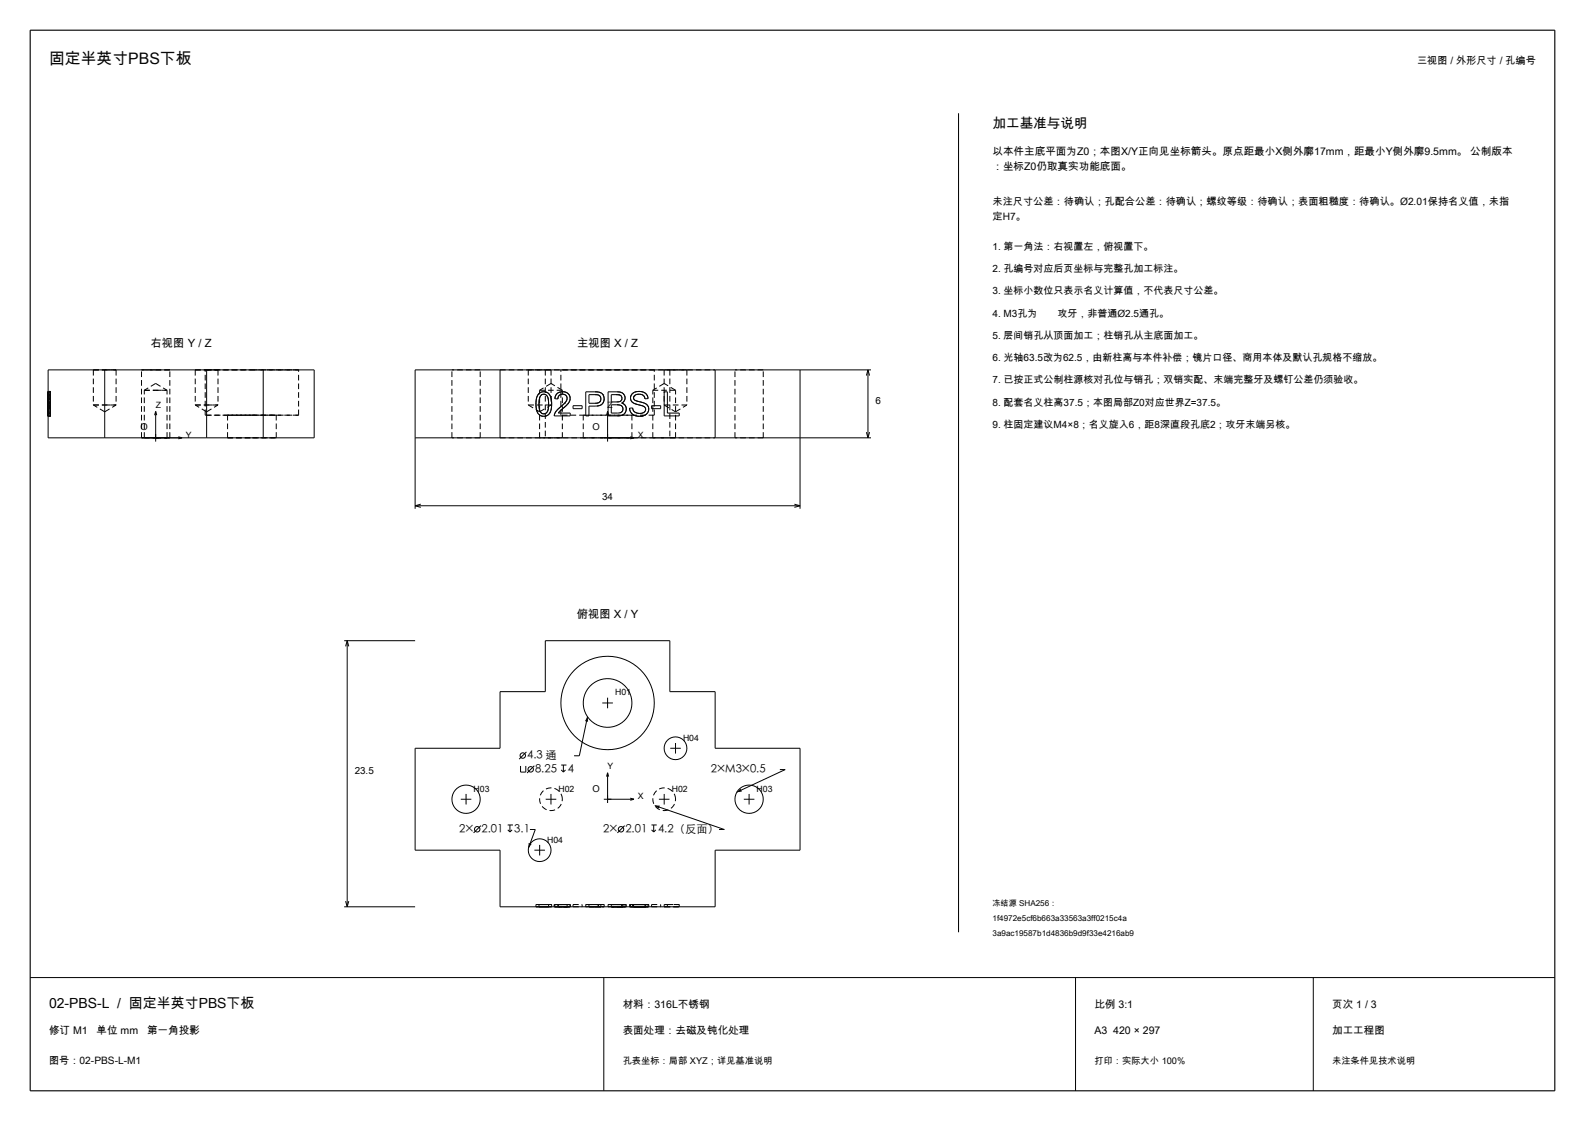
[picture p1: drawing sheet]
<svg xmlns="http://www.w3.org/2000/svg" width="420mm" height="297mm" viewBox="0 0 420 297" stroke-linecap="round" stroke-linejoin="round" font-family="sans-serif">
<path d="M8 8h404v281h-404z" fill="none" stroke="#000" stroke-width=".3"/>
<g fill="none" stroke="#000" stroke-width=".26">
<path d="M254 30v217M12.7 98h70.6v18h-70.6zM27.8 98v18M54.8 98v18M69.7 98v18M132.5 98v18M189.5 98v18M212 98v36.8M230 98v18M230 98l-.4 1.5M230 98l.4 1.5M230.8 98h-120.8v36.8"/>
<path d="M41.2 109v8M41.2 109l-.2 1M41.2 109l.3 1M47.2 115.7l1.1 .3-1.1 .3M110 116h120.8M142 107a2.8 2.8 0 0 0 1.7 3.3h.4M142 107v.3M142 106.7v.3M142.1 107.9l.5 1.6M142.1 105.7v.1M142.2 105.2l-.2 1.8M142.2 105.2v.1"/>
<path d="M142.3 105.1l-.1 .1M142.5 104.6h.1M142.8 107l.1 1.4 .3 .7M142.8 107l.1 1.3 .3 .8M142.8 106.7v.3M142.9 105.6v.2M143.2 109.1l.4 .4 .5 .2M143.2 109.1l.1 .1M143.2 104.9l-.3 .9-.1 1.2M143.2 104.9l-.1 .2M143.3 104.8l-.1 .1M143.8 103.8h-.1"/>
<path d="M143.9 109.6l.2 .1M144 103.8h-.1M144.1 104.4l.5 .2 .4 .3M144.1 104.4l-.9 .5M144.1 104.4l.2 .1M144.1 104.4l-.2 .1M144.2 103.8h.1M144.3 109.6l-.2 .1M144.3 103.8h.1M144.4 110.3h-.3M144.5 110.3h.1M144.9 104.9h.1"/>
<path d="M145 104.9l.3 .8 .1 1.3M145 109.1l-.4 .4-.5 .2M145 104.9l.3 .9 .1 1.2M145 109.1l-.1 .1M145.2 104.1h.1M145.3 109.9l-1.2 .4M145.3 109.9l-.2 .2M145.4 107l-.1 1.3-.3 .8M145.5 104.4l.1 .2M145.6 104.6a1.89 1.89 0 0 0-1.9-.8 1.89 1.89 0 0 0-1.5 1.4M145.6 104.6l.4 .9M145.9 109.1l-.4 .5"/>
<path d="M145.9 105.1h.1M145.9 108.9l-.6 1M146 105.3v.2M146 108.7l-.1 .2M146 105.5l.2 1.5M146 105.5l.1 .2M146.1 108.2v.1M146.1 105.9v.1M146.1 107.8h.1M146.2 106.3v.1M146.2 106.4h.1M146.2 106.7v.2"/>
<path d="M146.2 107l-.3 1.9M146.2 107v.3M146.9 110v.2M147 105.6l.8 .1M147 105.4v.2M147.2 109.3l-.1 .1M147.2 104.8v.2M147.5 108.8l-.5 .8-.1 .6M147.5 108.8l-.3 .4M147.6 108.7l-.1 .1M147.6 104.3l-.4 .5-.2 .8M147.6 104.3l-.2 .2"/>
<path d="M147.9 105.2l-.1 .5M147.9 108.3v.1M148.1 104l-.5 .3M148.1 109.3l-.1 .1M148.2 104.8l-.4 .9M148.3 109l-.3 .4h3.1v.8h-4.2M148.3 109l-.1 .1M148.4 108.9l-.1 .1M148.4 104.6l-.2 .2M148.5 107.8l-1 1M148.5 107.8l-.1 .1M148.7 107.7l-.2 .1"/>
<path d="M148.8 108.6h-.1M148.9 103.8l-.4 .1M149.1 104.4l-.9 .4M149.1 104.4l.8 .4M149.1 104.4l-.4 .1M149.1 103.8l.8 .1 .6 .4M149.1 103.8l-.8 .1-.7 .4M149.1 103.8h-.2M149.1 103.8h.2M149.2 108.2l-.9 .8M149.2 108.2l-.1 .1M149.4 107.1l-.1 .1"/>
<path d="M149.4 104.5h.1M149.6 106.8h.1M149.7 107.7l-.4 .4M149.8 104.6l.1 .2M149.9 106.5l-1.4 1.3M149.9 106.5l-.1 .1M149.9 104.8l.4 .7M150.1 106.2l-.2 .3M150.1 104.9l.2 .4M150.1 107.4h.1M150.3 105.5l-.4 1M150.3 105.5l-.1 .3"/>
<path d="M150.3 104.1l.2 .2M150.4 107.1l-1.2 1.1M150.4 107.1l-.1 .1M150.5 104.3l.6 .9-.2 1.1M150.7 104.5l.4 .9M150.8 106.6l-.1 .1M150.9 106.3l-.5 .8M151 106.1l-.1 .2M151.8 107.5h2.5v.8h-2.5zM157.6 103.8h-2.4v6.4h.9v-2.6a5.4 5.4 0 0 0 3.3-.4l.2-.2M157.6 103.8l1 .1M157.6 103.8h.2"/>
<path d="M157.7 104.6h.8M157.7 104.6h-1.6v2.2h1.6M157.7 104.6h.3M158.1 106.8h-.4M158.1 103.8h.3M158.3 104.6h.2M158.5 104.6l.5 .4M158.5 104.6l.2 .1M158.6 103.9l.8 .3M158.6 103.9l.4 .1M158.8 104.8l.2 .2M158.9 106.5l-1.2 .3"/>
<path d="M158.9 106.5l-.2 .2M159 105l.2 .7M159.2 105.9v.2M159.2 105.6v.1M159.2 105.7l-.3 .8M159.2 105.7v.1M159.4 104.2l.5 .6M159.4 104.2l.1 .1M159.7 104.4v.1M159.8 104.6h.1M159.9 104.8l.2 .9M159.9 104.8l.1 .1"/>
<path d="M160 106.3l-.4 .7M160.1 105.4v.3M160.1 105.7l-.1 .7-.4 .6M161 109v8M161 109l-.3 1M161 109l.3 1M163.5 107.2l.9 .2M163.5 107.2h-1.5v2.2h2.1M163.5 107.2l.3 .1M163.5 103.8l1.2 .2M163.5 103.8h-2.4v6.4h2.5M163.5 103.8h.2"/>
<path d="M163.6 104.6h.1M163.6 106.5h-.2M163.7 104.6h.2M163.8 110.2h-.2M163.9 104.6h.1M164 104.6h.1M164.1 104.6h.1M164.1 104.6l.1 .1M164.2 106.4l-.8 .1M164.2 106.4l-.2 .1M164.2 103.9l.5 .1M164.2 110.2h-.1"/>
<path d="M164.2 106.4h.1M164.2 107.3l.2 .1M164.2 104.7l.5 .3M164.2 104.7l-2.2-.1v1.9h1.4M164.2 104.7l.3 .1M164.3 109.4h-.2M164.4 107.4l.5 .3M164.4 106.3h.1M164.6 110.1l-1 .1M164.6 109.2l-.5 .2M164.6 109.2l-.1 .1M164.7 107.5l.1 .1"/>
<path d="M164.7 105l.1 .5M164.7 105l.1 .2M164.7 104l.7 .6M164.7 104l.3 .1M164.8 109.1l-.2 .1M164.8 105.5h.1M164.8 105.5a.84 .84 0 0 1-.6 .9M164.8 105.5v.1M164.9 106.8l.2 .1M164.9 107.7l.2 .6M164.9 107.7l.1 .3M164.9 110l-.3 .1"/>
<path d="M164.9 106.7h.1M165 108.9l-.4 .3M165 108.9l-.1 .1M165 108.7v.2M165.1 108.2v.1M165.1 108.3l-.1 .6M165.1 108.3v.1M165.1 104.3h.1M165.2 104.4l.2 .2M165.3 107.1l.3 .3M165.4 104.6l.2 .8M165.4 104.6l.1 .3"/>
<path d="M165.4 106.2l-.6 .6 .8 .6M165.4 106.2l-.1 .2M165.5 109.6h.1M165.6 105.9l-.2 .3M165.6 105.7v.1M165.6 105.2h.1M165.6 107.4l.4 .9M165.6 105.4l-.2 .8M165.6 105.4v.2M165.8 109.2l-.5 .6-.7 .3M165.8 109.2l-.2 .3M165.9 108.9l-.1 .1"/>
<path d="M166 108.3l-.2 .9M166 108.3l-.1 .3M166.8 108.1h.8l.3 .8M166.8 108.1l.4 1.2M166.8 108.1l.1 .5M167 115.7l1 .3-1 .3M167 109l.1 .1M167.1 109.1l.1 .2M167.1 105.5l.2 .8M167.1 105.5v.3M167.1 105.3v.2M167.2 109.3l.9 .7"/>
<path d="M167.2 109.3l.1 .2M167.2 106.1l.1 .2M167.3 106.3l.7 .5M167.3 104.6l-.2 .9M167.3 104.6l-.1 .2M167.4 109.6l.2 .1M167.6 104.2l-.3 .4M167.6 106.6h.1M167.7 108.3v.1M167.7 106.7l.3 .1M167.7 108.5v.1M167.7 108.6h.1"/>
<path d="M167.8 108.6l.1 .3M167.8 109.9l.3 .1M167.9 105.4l.2 .6M167.9 108.9l.6 .5M167.9 108.9l.1 .1M167.9 105.2v.2M168 106.8l1.2 .4M168 104h-.1M168 104.9h.1M168.1 109.1h.1M168.1 110l1.4 .3M168.1 106l1.3 .4"/>
<path d="M168.1 106l.4 .1M168.2 109.1v.1M168.3 107l.9 .2M168.5 109.4l1 .1 .9-.1M168.5 109.4l.5 .1M168.5 104.6h.1M168.7 110.2h.1M169 104.5h-.2M169.2 107.2l1.1 .4M169.2 107.2l.2 .1M169.3 103.7a2.06 2.06 0 0 1 2.4 1.9M169.3 103.7l-1.2 .2-.8 .7"/>
<path d="M169.3 103.7h.3M169.4 104.4a1.17 1.17 0 0 0-1.5 1M169.4 104.4a1.32 1.32 0 0 1 1.5 1.3M169.4 104.4h.1M169.4 106.4a2.36 2.36 0 0 1 2.5 1.7v.3M169.4 106.4l.4 .1M169.4 110.3h.1M169.6 107.3l.2 .1M170 103.8h.1M170 109.5h-.1M170.3 107.5v.1M170.3 107.6l.6 .3"/>
<path d="M170.4 109.4l-.4 .1M170.4 106.7h.1M170.5 110.2l-.8 .1M170.5 107.6l.1 .1M170.7 104h.1M170.7 109.2v.1M170.7 107.7l.2 .2M170.8 110l-1.3 .3M170.8 105.3l.1 .4M170.9 109l-.5 .4M170.9 109l-.2 .2M170.9 107.9l.2 .6"/>
<path d="M171 109.9l-.2 .1M171 108.9l-.1 .1M171 108.1l.1 .2M171 108.7v.1M171.1 108.3v.2M171.1 108.5l-.2 .5M171.1 104.3h.1M171.3 107.1l.1 .1M171.6 105h.1M171.6 109.3l-.8 .7M171.6 109.3l-.4 .5M171.6 105.1l.1 .1"/>
<path d="M171.7 105.2h.1M171.7 105.3v.3M171.7 105.6l-.8 .1M171.8 109l-.2 .3M171.8 107.8v.1M171.9 108.7h.1M171.9 108.1v.3M171.9 108.4l-.3 .9M171.9 108.4v.2M172.7 107.5h2.4v.8h-2.4zM176 103.8h.8v5.6h3.2v.8h-4zM229.6 114.5l.4 1.5"/>
<path d="M230.4 114.5l-.4 1.5M110 134h102M110 134l1.5 .4M111.5 133.6l-1.5 .4M210.5 133.6l1.5 .4M212 134l-1.5 .4M91.2 169.7h18.8M92 169.7v70.6M92 169.7l-.4 1.6M92 169.7l.4 1.6M110 198.2h22.5v-14.9h12v-13.6h33v13.6h12v14.9h22.5v27.1h-22.5v15h-57v-15h-22.5zM139.5 199.2l-1.9 1.9"/>
<path d="M155.7 189.9l-2.2 10.3h-1.4M159.6 186.3h2.8M161 184.9v2.8M177.6 198.2h2.8M179 196.8v2.8M122.1 211.8h2.8M123.5 210.4v2.8M127.4 218.8l-1.9 1.9M134.5 218.6h1.4M134.6 219.9l.5 .5M135.1 218.6v1.8M135.7 219.9l-.6 .5"/>
<path d="M137.9 202.9v1.7h1.4v-1.7M140.4 219.8h1.4l-1.8 4.9M141.6 202.9l-1.9 1.9M144.6 211.8h2.8M146 210.4v2.8M148.7 202.7h1.4M148.7 204l.6 .6M149.3 202.7v1.9M149.9 204l-.6 .6M160 211.8h8M161 204.7v8.1M161 204.7l-.3 1.1"/>
<path d="M161 204.7l.3 1.1M165.5 218.8l-1.9 1.9M167 211.5l1 .3M168 211.8l-1 .2M172.6 218.6h1.4M172.7 219.9l.5 .5M173.2 218.6v1.8M173.5 213.4l18.4 6.4h-1.4M173.8 219.9l-.6 .5M174.6 211.8h2.8M176 210.4v2.8M197.1 211.8h2.8"/>
<path d="M198.5 210.4v2.8M206.7 203.9h1.4l-12.8 6M91.6 238.8l.4 1.5M92.4 238.8l-.4 1.5M141.6 225.3h2.8M143 223.9v2.8M8 259h404M91.2 240.3h18.8M160 259v30M285 259v30M348 259v30"/>
<circle cx="161" cy="186.3" r="6.5"/>
<circle cx="161" cy="186.3" r="12.4"/>
<circle cx="179" cy="198.2" r="3"/>
<circle cx="123.5" cy="211.8" r="3.7"/>
<circle cx="126.5" cy="219.7" r=".72"/>
<circle cx="138.5" cy="200.2" r=".72"/>
<circle cx="140.6" cy="203.8" r=".72"/>
<circle cx="164.6" cy="219.7" r=".72"/>
<circle cx="198.5" cy="211.8" r="3.8"/>
<circle cx="143" cy="225.3" r="3"/>
</g>
<g fill="none" stroke="#000" stroke-width=".26" stroke-dasharray="1.5 .8" stroke-linecap="butt">
<path d="M24.7 98h3.1M24.7 98v9.3M27.8 98h3M30.8 98h-6.1M30.8 98v9.3M37.5 98h3.7M41.2 98h3.8M45 98h-7.5M51.7 98h3.1M51.7 98v9.3M54.4 98h12.4M54.8 98h3"/>
<path d="M57.8 98h-6.1M57.8 98v9.3M66.8 98h12.3M79.1 98h-24.7M127.3 98h-7.6M132.5 98h12M140 98h6M140 98v9.3M144.5 98h33M144.5 98v18M146 98v9.3M173.4 98h-24.8"/>
<path d="M176 98h6M176 98v9.3M177.5 98h12M177.5 98v18M182 98v9.3M202.3 98h-7.6M12.7 104.2v1M12.7 105.2v1.8M12.7 107v2.6M12.7 109.6v.7M12.7 110.3v-.4M12.7 109.9v-1"/>
<path d="M12.7 108.9v-1.9M12.7 107v-1.5M12.7 105.5v-.9M12.7 104.6v-.6M12.7 104v-.2M12.7 103.8v.4M12.7 107.5v.8M12.7 110.2v-.8M12.7 109.4v-.4M12.7 109v-.8M12.7 108.2v-1.1M12.7 107.1v-.8"/>
<path d="M12.7 106.3v-.7M12.7 105.6v-1.3M12.7 104.3v-.5M12.7 103.8v.5M12.7 104.3v1.3M12.7 105.6v.1M12.7 105.7v-.9M12.7 104.8v-.4M12.7 104.4v.4M12.7 104.8v.7M12.7 105.5v1M12.7 106.5v1.3"/>
<path d="M12.7 107.8v1M12.7 108.8v.8M12.7 109.6v.6M12.7 103.8v6.4M12.7 110.2v-2.6M12.7 107.6v-.6M12.7 107v-1.3M12.7 104.8v-.6M12.7 104.2v-.3M12.7 103.9v-.1M12.7 110.2v-.1M12.7 110.1v-.3"/>
<path d="M12.7 109.8v-.6M12.7 109.2v-.9M12.7 108.3v-.9M12.7 107.4v-.6M12.7 106.8v-.6M12.7 106.2v-.8M12.7 105.4v-.8M12.7 108.9v-.8M12.7 108.1v1.2M12.7 109.3v.7M12.7 110v.3M12.7 110.3v-.3"/>
<path d="M12.7 110v-.7M12.7 109.3v-.9M12.7 108.4v-.9M12.7 107.5v-.7M12.7 106.8v-.4M12.7 106.4v-.4M12.7 106v-.6M12.7 105.4v-.7M12.7 104.7v-.3M12.7 104.8v.9M12.7 105.7v-.1M12.7 105.6v-1"/>
<path d="M12.7 104.6v-.7M12.7 103.9v-.2M12.7 103.7v.2M12.7 103.9v.7M12.7 104.6v.9M12.7 105.5v.8M12.7 106.3v.5M12.7 106.8v.4M12.7 107.2v.4M12.7 107.6v.3M12.7 107.9v.6M12.7 108.5v.5"/>
<path d="M12.7 109v.4M12.7 109.4v.1M12.7 109.5v-.1M12.7 109.4v-.5M12.7 109.4v-5.6M12.7 103.8h.7M12.7 110.3h.7M12.7 108.3h.7M12.7 107.5h.7M12.7 109.4h.7M12.7 110.2h.7M12.7 104.4h.7"/>
<path d="M12.7 105.7h.7M12.7 105.6h.7M12.7 103.9h.7M12.7 107.6h.7M12.7 106.8h.7M12.7 108.1h.7M12.7 109.5h.7M12.7 103.7h.7M12.7 109.1v-2.1M12.7 109.7v-.6M12.7 109.7h.7M12.7 109.1v.6"/>
<path d="M12.7 107v2.1M12.7 104.9v2.1M12.7 104.4v.5M12.7 104.9v-.5M12.7 107v-2.1M12.7 106.8v-2.2M12.7 104.6h.7M12.7 106.5v.3M12.7 105.7v.8M12.7 105v.7M12.7 104.6v.4M12.7 106.5v-1.9"/>
<path d="M12.7 106.5h.7M12.7 106.4v.1M12.7 106.1v.3M12.7 105.5v.6M12.7 105v.5M12.7 104.7v.3M12.7 104.6v.1M12.7 109.4v-2.2M12.7 107.2h.7M12.7 109.2v.2M12.7 108.9v.3M12.7 108.3v.6"/>
<path d="M12.7 107.7v.6M12.7 107.4v.3M12.7 107.2v.2M13.4 105.2v-1M13.4 104.2v-.4M13.4 103.8v.2M13.4 104v.6M13.4 104.6v.9M13.4 105.5v1.5M13.4 107v1.9M13.4 108.9v1M13.4 109.9v.4"/>
<path d="M13.4 110.3v-.7M13.4 109.6v-2.6M13.4 107v-1.8M13.4 108.3v-.8M13.4 109.4v.8M13.4 110.2v-.6M13.4 109.6v-.8M13.4 108.8v-1M13.4 107.8v-1.3M13.4 106.5v-1M13.4 105.5v-.7M13.4 104.8v-.4"/>
<path d="M13.4 104.4v.4M13.4 104.8v.9M13.4 105.7v-.1M13.4 105.6v-1.3M13.4 104.3v-.5M13.4 103.8v.5M13.4 104.3v1.3M13.4 105.6v.7M13.4 106.3v.8M13.4 107.1v1.1M13.4 108.2v.8M13.4 109v.4"/>
<path d="M13.4 110.2v-6.4M13.4 103.8v.1M13.4 103.9v.3M13.4 104.2v.6M13.4 105.7v1.3M13.4 107v.6M13.4 107.6v2.6M13.4 104.6v.8M13.4 105.4v.8M13.4 106.2v.6M13.4 106.8v.6M13.4 107.4v.9"/>
<path d="M13.4 108.3v.9M13.4 109.2v.6M13.4 109.8v.3M13.4 110.1v.1M13.4 108.1v.8M13.4 108.9v.5M13.4 109.4v.1M13.4 109.5v-.1M13.4 109.4v-.4M13.4 109v-.5M13.4 108.5v-.6M13.4 107.9v-.3"/>
<path d="M13.4 107.6v-.4M13.4 107.2v-.4M13.4 106.8v-.5M13.4 106.3v-.8M13.4 105.5v-.9M13.4 104.6v-.7M13.4 103.9v-.2M13.4 103.7v.2M13.4 103.9v.7M13.4 104.6v1M13.4 105.6v.1M13.4 105.7v-.9"/>
<path d="M13.4 104.4v.3M13.4 104.7v.7M13.4 105.4v.6M13.4 106v.4M13.4 106.4v.4M13.4 106.8v.7M13.4 107.5v.9M13.4 108.4v.9M13.4 109.3v.7M13.4 110v.3M13.4 110.3v-.3M13.4 110v-.7"/>
<path d="M13.4 109.3v-1.2M13.4 103.8v5.6M13.4 107v2.1M13.4 109.1v.6M13.4 109.7v-.6M13.4 109.1v-2.1M13.4 107v-2.1M13.4 104.9v-.5M13.4 104.4v.5M13.4 104.9v2.1M13.4 104.6v2.2M13.4 106.8v-.3"/>
<path d="M13.4 106.5v-.8M13.4 105.7v-.7M13.4 105v-.4M13.4 104.6v1.9M13.4 106.5v-.1M13.4 106.4v-.3M13.4 106.1v-.6M13.4 105.5v-.5M13.4 105v-.3M13.4 104.7v-.1M13.4 107.2v2.2M13.4 109.4v-.2"/>
<path d="M13.4 109.2v-.3M13.4 108.9v-.6M13.4 108.3v-.6M13.4 107.7v-.3M13.4 107.4v-.2M24.7 107.3h3.1M27.8 107.3h3M27.8 109.1l3-1.8M27.8 109.1l-3.1-1.8M30.8 107.3h-6.1M37.5 116h3.7M37.5 116v-18"/>
<path d="M38.2 116h3M38.2 103.4h3M38.2 116v-12.6M41.2 116h3.8M41.2 116h3.1M41.2 103.4h3.1M41.2 101.6l-3 1.8M41.2 101.6l3.1 1.8M44.3 116h-6.1M44.3 103.4h-6.1M44.3 116v-12.6M45 116h-7.5"/>
<path d="M45 116v-18M51.7 107.3h3.1M54.4 110h12.4M54.4 110v-12M54.8 107.3h3M54.8 109.1l3-1.8M54.8 109.1l-3.1-1.8M57.8 107.3h-6.1M60.3 116h6.5M60.3 110h6.5M60.3 116v-6M66.8 110h12.3"/>
<path d="M66.8 116h6.4M66.8 110h6.4M73.2 116h-12.9M73.2 110h-12.9M73.2 116v-6M79.1 110h-24.7M79.1 110v-12M119.7 116v-18M127.3 116v-18M127.3 116h-7.6M132.5 116h12M140 107.3h6"/>
<path d="M140 107.3l3 1.8M142 106.7l.1-.9M142.1 107.9l-.1-.6M142.1 105.7l.1-.4M142.3 105.1l.2-.5M142.5 104.6l.4-.4M142.6 109.6v-.1M142.9 105.8l-.1 .9M142.9 104.2l.8-.4M143 116v-12.6M143 109.1l3-1.8M143.1 105.1l-.2 .5"/>
<path d="M143.3 109.2l.6 .4M143.8 103.8h.1M143.9 104.5l-.6 .3M144 103.8h.1M144.1 103.8h.1M144.1 110.3l-.8-.2-.7-.5M144.3 109.6l.6-.4M144.3 103.8l.7 .2M144.5 110.3h-.1M144.5 116h33M144.9 104.9l-.6-.4M145 104l.2 .1"/>
<path d="M145.1 110.1l-.6 .2M145.2 104.1l.3 .3M145.5 109.6l-.2 .3M145.6 104.6l.3 .5M145.9 105.1l.1 .2M145.9 108.9v.2M146 101.6l-3 1.8M146.1 105.7v.2M146.1 108.3l-.1 .4M146.1 106l.1 .3M146.1 107.8v.4M146.2 106.4v.3"/>
<path d="M146.2 107.3l-.1 .5M146.2 106.9v.1M146.9 110l.1-.4M147 109.6l.1-.2M147 105.4l.2-.4M147.2 109.3v-.1M147.2 104.8l.2-.3M147.6 108.7l.3-.3M147.9 108.3l.5-.4M148.1 104l.4-.1M148.2 104.8l-.3 .4M148.2 109.1l-.1 .2"/>
<path d="M148.6 110v-12M148.7 104.5l-.3 .1M148.7 108.6l-.3 .3M148.7 107.7l.6-.5M149 116h-6M149 116v-12.6M149 103.4h-6M149 103.4l-3-1.8M149.1 108.3l-.3 .3M149.3 103.8l1 .3M149.3 108.1l-.1 .1M149.4 107.1l.2-.3"/>
<path d="M149.4 104.5l-.3-.1M149.6 106.8l.2-.2M149.8 104.6l-.3-.1M150.1 107.4l-.4 .3M150.1 106.2l.1-.4M150.1 104.9l-.2-.1M150.3 105.5v-.2M150.3 107.2l-.2 .2M150.5 104.3l.2 .2M150.7 106.7l-.3 .4M150.9 106.3l-.1 .3M151.1 105.4v.2"/>
<path d="M151.1 105.6l-.1 .5M154.6 116v-6M157.8 103.8h.3M158.1 106.8l.6-.1M158.3 104.6h-.3M158.4 103.8l.2 .1M158.8 104.8l-.1-.1M158.9 106.5l.3-.4M159 104l.4 .2M159.2 105.9v-.1M159.2 105.6l-.2-.6M159.5 104.3l.2 .1"/>
<path d="M159.6 107a2.48 2.48 0 0 1-1.9 .6M159.7 104.5l.1 .1M159.8 104.6l.1 .2M160 104.9l.1 .5M160.1 105.7l-.1 .6M163.6 104.6h-.3M163.6 106.5h.4M163.7 104.6h-.1M163.7 103.8l.5 .1M164 104.6h-.1M164.1 104.6h-.1M164.1 110.2h-.3"/>
<path d="M164.2 106.4l.2-.1M164.2 107.3h-.4M164.3 109.4l.2-.1M164.4 106.3l.2-.2M164.5 103.9l.1 .1M164.6 110.1l-.4 .1M164.6 106.1l.2-.5M164.7 107.5l-.3-.1M164.7 105l-.2-.2M164.8 106.8h.1M164.8 109.1l.1-.1M164.8 105.5v-.3"/>
<path d="M164.9 107.7l-.1-.1M164.9 106.7l-.1 .1M165 104.1l.1 .2M165 108.7l.1-.3M165.1 108.2l-.1-.2M165.1 106.9l.2 .2M165.1 104.3l.1 .1M165.3 109.8l-.4 .2M165.3 106.4l-.4 .3M165.5 109.6l-.2 .2M165.5 104.9l.1 .3M165.6 109.5l-.1 .1"/>
<path d="M165.6 105.8v.1M165.6 105.2v.2M165.6 105.6v.1M165.6 107.4l.4 .9M165.8 109v.2M165.9 108.6v.3M167 109l-.1-.4M167.1 105.3l.1-.5M167.2 106.1l-.1-.3M167.4 109.6l-.1-.1M167.4 116h-12.8M167.4 110h-12.8"/>
<path d="M167.4 116v-6M167.6 104.2l.3-.2M167.6 106.6l-.3-.3M167.6 108.1l.1 .2M167.7 108.4v.1M167.7 106.7l-.1-.1M167.7 108.6h.1M167.8 109.9l-.2-.2M168 104l.1-.1M168 104.9l-.1 .3M168 109l.1 .1M168.1 109.1h.1"/>
<path d="M168.2 109.2l.3 .2M168.2 104.7l-.2 .2M168.3 107l-.3-.2M168.5 104.6l-.3 .1M168.5 106.1l.9 .3M168.7 110.2l-.6-.2M168.8 104.5l-.3 .1M169 109.5h.5M169.4 104.4l-.4 .1M169.4 110.3l-.6-.1M169.5 109.5h.4M169.6 103.7l.4 .1"/>
<path d="M169.6 107.3h-.2M169.7 110.3h-.2M169.8 106.5l.6 .2M170 103.8l.6 .1M170.3 107.5l-.5-.1M170.4 109.4l.3-.1M170.5 104.8l-1-.4M170.5 106.7l.3 .1M170.5 107.6h-.2M170.6 103.9l.1 .1M170.7 107.7h-.1M170.8 110l-.3 .2"/>
<path d="M170.8 104l.3 .3M170.8 106.8l.5 .3M170.8 105.3l-.3-.5M171 108.9v-.1M171 108.1l-.1-.2M171 108.7l.1-.2M171.2 104.3l.2 .3M171.2 109.8l-.2 .1M171.4 107.2l.2 .3M171.4 104.6l.2 .4M171.6 105v.1M171.6 107.5l.2 .3"/>
<path d="M171.7 105.2v.1M171.8 107.9l.1 .2M171.9 108.7l-.1 .3M171.9 108.6v.1M173 116v-12.6M173.4 110v-12M173.4 110h-24.8M176 107.3h6M176 107.3l3 1.8M176 101.6l-3 1.8M177.5 116h12M179 109.1l3-1.8"/>
<path d="M179 116h-6M179 116v-12.6M179 103.4h-6M179 103.4l-3-1.8M194.7 116v-18M202.3 116v-18M202.3 116h-7.6M149 211.8a3 3 0 0 0-4.3-2.8 3 3 0 0 0-.5 5.1 3 3 0 0 0 4.8-1.8v-.5M179 211.8a3 3 0 0 0-4.3-2.8 3 3 0 0 0-.5 5.1 3 3 0 0 0 4.8-1.8v-.5M142 239.7h.2M142.2 239.7h.7M142.6 239.7h-.6"/>
<path d="M142.8 239.7h.4M142.9 239.7h1.2M143.2 239.7h.9M143.2 239.7h-.4M144.1 239.7h-.9M144.1 239.7h.9M144.1 239.7h-1.5M145 239.7h.6M145 239.7h.4M145 239.7h-.9M145.3 239.7h-1.2M145.6 239.7h.4"/>
<path d="M145.9 239.7h-.6M146 239.7h.2M146.2 239.7h-.3M146.9 239.7h.1M147 239.7h.5M147 239.7h.6M147.5 239.7h1M147.6 239.7h1.5M147.8 239.7h-.8M148 239.7h3.1M148.2 239.7h-.4M148.3 239.7h-.3"/>
<path d="M148.5 239.7h1.4M149.1 239.7h-.9M149.1 239.7h1.4M149.2 239.7h-.9M149.9 239.7h.4M149.9 239.7h-.8M150.3 239.7h-.4M150.4 239.7h-1.2M150.5 239.7h.6M150.9 239.7h-.5M151.1 239.7h-.2M151.1 239.7h-4.2"/>
<path d="M151.8 239.7h2.5M155.2 239.7h2.4M156.1 239.7h-.9M156.1 239.7h1.6M157.6 239.7h1M157.7 239.7h-1.6M157.7 239.7h1.2M158.5 239.7h-.8M158.6 239.7h.8M158.9 239.7h.3M159 239.7h-.5M159.2 239.7h-.2"/>
<path d="M159.4 239.7h.5M159.6 239.7h-1.9M159.9 239.7h.2M160.1 239.7h-.5M161.1 239.7h2.4M162 239.7h1.4M162 239.7h1.6M163.3 239.7h-1.3M163.4 239.7h.8M163.5 239.7h-1.5M163.5 239.7h1.2M163.6 239.7h-2.5"/>
<path d="M163.6 239.7h.5M164.1 239.7h.5M164.2 239.7h.4M164.2 239.7h-.9M164.4 239.7h-.9M164.6 239.7h-1M164.6 239.7h.4M164.6 239.7h.2M164.7 239.7h-.5M164.7 239.7h.7M164.8 239.7h.8M164.8 239.7h-.1"/>
<path d="M164.9 239.7h-.5M165 239.7h.1M165.1 239.7h-.2M165.3 239.7h-.7M165.4 239.7h.2M165.4 239.7h-.6M165.6 239.7h.4M165.6 239.7h-.2M165.8 239.7h-.5M166 239.7h-.2M166.8 239.7h.8M167.1 239.7h.2"/>
<path d="M167.2 239.7h-.4M167.3 239.7h-.2M167.3 239.7h.8M167.6 239.7h.3M167.9 239.7h.2M167.9 239.7h.6M168 239.7h-.7M168.1 239.7h-.9M168.1 239.7h1.3M168.1 239.7h1.2M168.2 239.7h-.3M168.5 239.7h1"/>
<path d="M169.2 239.7h-1.2M169.3 239.7h1.3M169.4 239.7h-1.2M169.4 239.7h1.4M169.5 239.7h.9M169.5 239.7h-1.4M170.3 239.7h-1.1M170.4 239.7h.5M170.5 239.7h-1.1M170.6 239.7h.8M170.8 239.7h-1.3M170.8 239.7h.8"/>
<path d="M170.9 239.7h-.4M170.9 239.7h.2M170.9 239.7h-.6M171.1 239.7h-.2M171.4 239.7h.3M171.6 239.7h-.8M171.6 239.7h.3M171.7 239.7h-.8M171.9 239.7h-.3M172.7 239.7h2.4M176 239.7h.8M176.8 239.7h3.2"/>
<path d="M180 239.7h-4M142 240.3h.6M142 240.3v-.6M142.2 240.3h-.2M142.6 240.3h1.5M142.8 240.3v-.6M142.8 240.3h.4M142.9 240.3h-.7M143.2 240.3h-.4M143.2 240.3h.9M144.1 240.3h.9M144.1 240.3h1.2"/>
<path d="M144.1 240.3h-1.2M144.1 240.3h-.9M145 240.3h-.9M145 240.3h.4M145.3 240.3h.6M145.4 240.3h-.4M145.4 240.3v-.6M145.6 240.3h-.6M145.9 240.3h.3M146 240.3h-.4M146.2 240.3h-.2M146.2 240.3v-.6"/>
<path d="M146.9 240.3v-.6M146.9 240.3h4.2M147 240.3h-.1M147 240.3h.8M147 240.3v-.6M147.5 240.3h-.5M147.6 240.3h-.6M147.8 240.3h.4M147.8 240.3v-.6M148 240.3h.3M148 240.3v-.6M148.2 240.3h.9"/>
<path d="M148.3 240.3h.9M148.5 240.3h-1M149.1 240.3h.8M149.1 240.3h-1.5M149.2 240.3h1.2M149.9 240.3h-1.4M149.9 240.3h.4M150.3 240.3h-.4M150.3 240.3v-.6M150.4 240.3h.5M150.5 240.3h-1.4M150.9 240.3h.2"/>
<path d="M151.1 240.3h-.6M151.1 240.3v-.6M151.1 240.3h-3.1M151.8 240.3h2.5M151.8 240.3v-.6M154.3 240.3v-.6M155.2 240.3h.9M155.2 240.3v-.6M156.1 240.3h1.6M156.1 240.3v-.6M157.6 240.3h-2.4M157.7 240.3h.8"/>
<path d="M157.7 240.3h1.9M157.7 240.3h-1.6M158.5 240.3h.5M158.5 240.3v-.6M158.6 240.3h-1M158.6 240.3v-.6M158.9 240.3h-1.2M159 240.3h.2M159.2 240.3h-.3M159.2 240.3v-.6M159.4 240.3h-.8M159.6 240.3h.5"/>
<path d="M159.9 240.3h-.5M160.1 240.3h-.2M160.1 240.3v-.6M161.1 240.3h2.5M161.1 240.3v-.6M162 240.3v-.6M162 240.3h1.3M162 240.3h1.5M163.3 240.3h.9M163.4 240.3h-1.4M163.5 240.3h.9M163.5 240.3h-2.4"/>
<path d="M163.6 240.3h1M163.6 240.3h-1.6M164.1 240.3h-.5M164.2 240.3h-.8M164.2 240.3h.5M164.4 240.3h.5M164.6 240.3h.7M164.6 240.3h-.5M164.6 240.3h-.4M164.7 240.3h.1M164.7 240.3h-1.2M164.8 240.3h.6"/>
<path d="M164.8 240.3v-.6M164.8 240.3h-.2M164.9 240.3h.2M165 240.3h-.4M165.1 240.3h-.1M165.1 240.3v-.6M165.3 240.3h.5M165.4 240.3h-.7M165.4 240.3h.2M165.6 240.3h-.8M165.6 240.3h-.2M165.6 240.3v-.6"/>
<path d="M165.8 240.3h.2M166 240.3h-.4M166 240.3v-.6M166.8 240.3h.4M166.8 240.3v-.6M167.1 240.3h.2M167.1 240.3v-.6M167.2 240.3h.9M167.3 240.3h.7M167.3 240.3h-.2M167.6 240.3h-.8M167.6 240.3v-.6"/>
<path d="M167.9 240.3h.3M167.9 240.3v-.6M167.9 240.3h-.3M168 240.3h1.2M168.1 240.3h1.4M168.1 240.3h-.2M168.1 240.3h-.8M168.2 240.3h1.2M168.5 240.3h-.6M169.2 240.3h1.1M169.3 240.3h-1.2M169.4 240.3h1.1"/>
<path d="M169.4 240.3h-1.3M169.5 240.3h-1M169.5 240.3h1.3M170.3 240.3h.6M170.4 240.3h-.9M170.5 240.3h.4M170.6 240.3h-1.3M170.8 240.3h.8M170.8 240.3h-1.4M170.9 240.3h.8M170.9 240.3v-.6M170.9 240.3h-.5"/>
<path d="M170.9 240.3h.2M171.1 240.3h-.2M171.1 240.3v-.6M171.4 240.3h-.8M171.6 240.3h.3M171.6 240.3h-.8M171.7 240.3h-.3M171.7 240.3v-.6M171.9 240.3h-.3M171.9 240.3v-.6M172.7 240.3h2.4M172.7 240.3v-.6"/>
<path d="M175.1 240.3v-.6M176 240.3h4M176 240.3v-.6M176.8 240.3h-.8M176.8 240.3v-.6M180 240.3h-3.2M180 240.3v-.6"/>
</g>
<path d="M155.7 189.9l.1 1.3-.8-.1zM173.5 213.4h1.3l-.2 .8zM195.3 209.9l.9-.9 .4 .7zM140.1 223.3l.8 .3-.9 1.1z" fill="#000"/>
<text font-size="4.2" x="13" y="17">固定半英寸PBS下板</text>
<text font-size="3.7" x="13" y="267">02-PBS-L / 固定半英寸PBS下板</text>
<text font-size="3.6" x="263" y="34">加工基准与说明</text>
<g font-size="3">
<text x="39.9" y="92">右视图 Y / Z</text>
<text x="152.9" y="92">主视图 X / Z</text>
<text x="152.8" y="163.8">俯视图 X / Y</text>
<text x="139.7" y="201.1">4.3 通</text>
<text x="141.8" y="204.8">8.25</text>
<text x="150.4" y="204.8">4</text>
<text x="188.4" y="204.8">2×M3×0.5</text>
<text x="121.7" y="220.7">2× 2.01</text>
<text x="136.3" y="220.7">3.1</text>
<text x="159.8" y="220.7">2× 2.01</text>
<text x="174.4" y="220.7">4.2（反面）</text>
</g>
<g font-size="2.8">
<text x="263" y="41">以本件主底平面为Z0；本图X/Y正向见坐标箭头。原点距最小X侧外廓17mm，距最小Y侧外廓9.5mm。 公制版本</text>
<text x="263" y="45.1">：坐标Z0仍取真实功能底面。</text>
<text x="165" y="267">材料：316L不锈钢</text>
<text x="290" y="267">比例 3:1</text>
<text x="353" y="267">页次 1 / 3</text>
<text x="13" y="274">修订 M1</text>
<text x="25.6" y="274">单位 mm</text>
<text x="39" y="274">第一角投影</text>
<text x="165" y="274">表面处理：去磁及钝化处理</text>
<text x="290" y="274">A3 420 × 297</text>
<text x="353" y="274">加工工程图</text>
</g>
<g font-size="2.7">
<text x="375.5" y="17">三视图 / 外形尺寸 / 孔编号</text>
<text x="263" y="54.2">未注尺寸公差：待确认；孔配合公差：待确认；螺纹等级：待确认；表面粗糙度：待确认。Ø2.01保持名义值，未指</text>
<text x="263" y="58.2">定H7。</text>
<text x="13" y="282">图号：02-PBS-L-M1</text>
</g>
<g font-size="2.6">
<text x="263" y="66.2">1. 第一角法：右视置左，俯视置下。</text>
<text x="263" y="72.1">2. 孔编号对应后页坐标与完整孔加工标注。</text>
<text x="263" y="78">3. 坐标小数位只表示名义计算值，不代表尺寸公差。</text>
<text x="263" y="83.9">4. M3孔为</text>
<text x="280.2" y="83.9">攻牙，非普通Ø2.5通孔。</text>
<text x="263" y="89.8">5. 层间销孔从顶面加工；柱销孔从主底面加工。</text>
<text x="263" y="95.7">6. 光轴63.5改为62.5，由新柱高与本件补偿；镜片口径、商用本体及默认孔规格不缩放。</text>
<text x="263" y="101.6">7. 已按正式公制柱源核对孔位与销孔；双销实配、末端完整牙及螺钉公差仍须验收。</text>
<text x="232" y="107">6</text>
<text x="263" y="107.5">8. 配套名义柱高37.5；本图局部Z0对应世界Z=37.5。</text>
<text x="263" y="113.4">9. 柱固定建议M4×8；名义旋入6，距8深直段孔底2；攻牙末端另核。</text>
<text x="159.6" y="132.6">34</text>
<text x="94" y="205">23.5</text>
</g>
<g font-size="2.5">
<text x="37.3" y="114">O</text>
<text x="157" y="114">O</text>
<text x="157" y="209.8">O</text>
<text x="165" y="282">孔表坐标：局部 XYZ；详见基准说明</text>
<text x="290" y="282">打印：实际大小 100%</text>
<text x="353" y="282">未注条件见技术说明</text>
</g>
<g font-size="2.3">
<text x="41.2" y="108">Z</text>
<text x="161" y="108">Z</text>
<text x="49.2" y="116">Y</text>
<text x="169" y="116">X</text>
<text x="163" y="184.3">H01</text>
<text x="181" y="196.2">H04</text>
<text x="161" y="203.8">Y</text>
<text x="125.5" y="209.8">H03</text>
<text x="148" y="209.8">H02</text>
<text x="178" y="209.8">H02</text>
<text x="200.5" y="209.8">H03</text>
<text x="169" y="211.8">X</text>
<text x="145" y="223.3">H04</text>
</g>
<g font-size="2.1">
<text x="263" y="240">冻结源 SHA256：</text>
<text x="263" y="244">1f4972e5cf6b663a33563a3ff0215c4a</text>
<text x="263" y="248">3a9ac19587b1d4836b9d9f33e4216ab9</text>
</g>
</svg>
